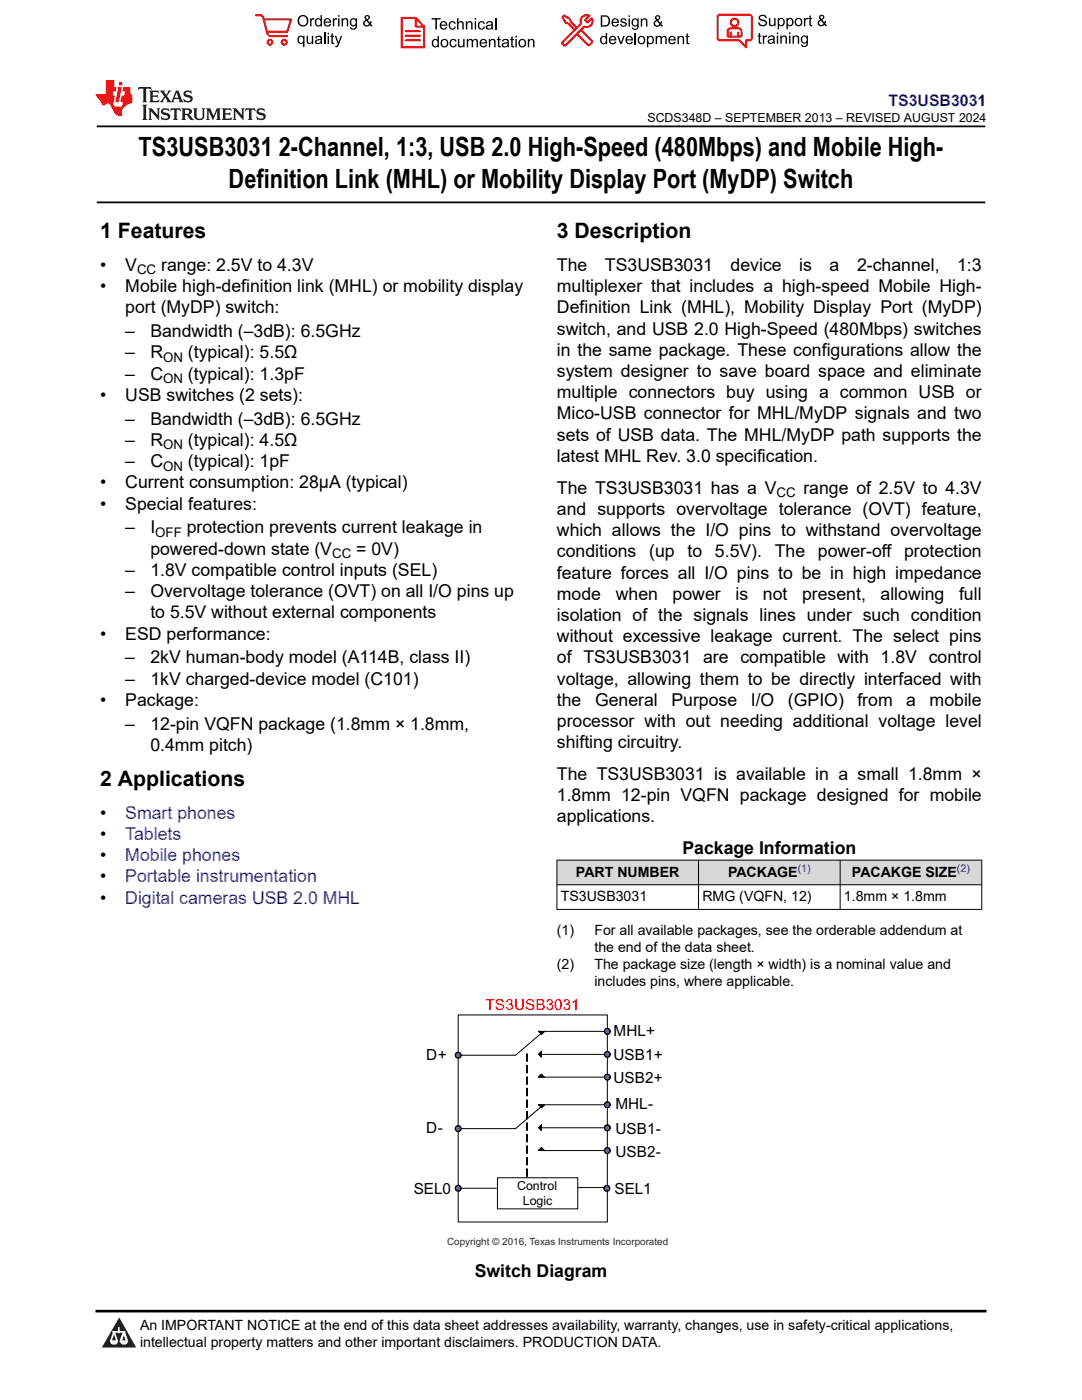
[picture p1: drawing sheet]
<svg xmlns="http://www.w3.org/2000/svg" width="216mm" height="279mm" viewBox="0 0 216 279" stroke-linecap="round" stroke-linejoin="round" font-family="sans-serif">
<path d="M19.3 25.2h177.3M19.3 40.4h177.3" fill="none" stroke="#000" stroke-width=".35"/>
<g fill="#d8d8d8">
<path d="M111.1 171.7h84.8v4.9h-84.8z" fill-rule="evenodd"/>
<path d="M111.2 171.7h28.1v4.8h-28.1z" fill-rule="evenodd"/>
<path d="M139.4 171.7h28.2v4.8h-28.2z" fill-rule="evenodd"/>
<path d="M167.7 171.7h28.1v4.8h-28.1z" fill-rule="evenodd"/>
</g>
<path d="M111.1 171.7h84.9M111.1 176.6h84.9M111.1 171.6v10M139.4 171.6v10M167.6 171.6v10M195.9 171.6v10M111.1 181.5h84.9M91.4 202.6h29.8v41.3h-29.8zM107.5 205.8h13.7M107.5 210.4h13.7M107.9 206.3l-5 4.3h-11.5" fill="none" stroke="#000" stroke-width=".2"/>
<path d="M99.3 235h16v6.3h-16z" fill-rule="evenodd" fill="#fff"/>
<g fill="none" stroke="#000" stroke-width=".2">
<path d="M105.1 219.5l.2 .1-.1 1.4zM105.1 217.2l.2 .1-.1 1.4zM105.1 214.9l.2 .1-.1 1.4zM105.1 212.6l.2 .1-.1 1.4zM105.1 210.3l.2 .1-.1 1.4zM107.5 205.8l1.1 .1-.5 .6zM108.1 209.8l-.1 1.2-.6-.6zM91.4 237.1h7.6M99.3 235h16v6.3h-16zM105.1 233.3l.2 .1-.1 1.4zM105.1 231l.2 .1-.1 1.4zM105.1 228.7l.2 .1-.1 1.4z"/>
<path d="M105.1 226.4l.2 .1-.1 1.4zM105.1 224.1l.2 .1-.1 1.4zM105.1 221.8l.2 .1-.1 1.4zM115.3 237h6.1"/>
</g>
<g fill="#000">
<path d="M108.1 209.8l-.1 1.2-.6-.6zM107.5 205.8l1.1 .1-.5 .6z"/>
<path d="M105.1 233.3l.2 .1-.1 1.4zM105.1 231l.2 .1-.1 1.4zM105.1 228.7l.2 .1-.1 1.4zM105.1 226.4l.2 .1-.1 1.4zM105.1 224.1l.2 .1-.1 1.4zM105.1 221.8l.2 .1-.1 1.4zM105.1 219.5l.2 .1-.1 1.4zM105.1 217.2l.2 .1-.1 1.4zM105.1 214.9l.2 .1-.1 1.4zM105.1 212.6l.2 .1-.1 1.4zM105.1 210.3l.2 .1-.1 1.4z" fill-rule="evenodd"/>
</g>
<circle cx="91.4" cy="210.6" r=".57" fill="#00afef"/>
<circle cx="91.4" cy="210.6" r=".57" fill="none" stroke="#000" stroke-width=".2"/>
<circle cx="121.2" cy="205.8" r=".57" fill="#00afef"/>
<circle cx="121.2" cy="205.8" r=".57" fill="none" stroke="#000" stroke-width=".2"/>
<circle cx="121.2" cy="210.4" r=".57" fill="#00afef"/>
<circle cx="121.2" cy="210.4" r=".57" fill="none" stroke="#000" stroke-width=".2"/>
<circle cx="91.4" cy="237.1" r=".57" fill="#00afef"/>
<circle cx="91.4" cy="237.1" r=".57" fill="none" stroke="#000" stroke-width=".2"/>
<circle cx="121.1" cy="237.2" r=".57" fill="#00afef"/>
<g fill="none" stroke="#000" stroke-width=".2">
<path d="M107.5 215h13.7M108 214.3l.6 .7-1.1-.1z"/>
<circle cx="121.1" cy="237.2" r=".57"/>
</g>
<path d="M108 214.3l.6 .7-1.1-.1z" fill="#000"/>
<circle cx="121.2" cy="215" r=".57" fill="#00afef"/>
<g fill="none" stroke="#000" stroke-width=".2">
<path d="M107.5 220.5h1.1l-.5 .6zM107.5 220.5h13.7M107.5 225.1h13.7M107.9 220.9l-5 4.3h-11.5M108.1 224.4l-.1 1.2-.6-.6z"/>
<circle cx="121.2" cy="215" r=".57"/>
</g>
<path d="M108.1 224.4l-.1 1.2-.6-.6zM107.5 220.5h1.1l-.5 .6z" fill="#000"/>
<circle cx="91.4" cy="225.2" r=".57" fill="#00afef"/>
<circle cx="91.4" cy="225.2" r=".57" fill="none" stroke="#000" stroke-width=".2"/>
<circle cx="121.2" cy="220.5" r=".57" fill="#00afef"/>
<circle cx="121.2" cy="220.5" r=".57" fill="none" stroke="#000" stroke-width=".2"/>
<circle cx="121.2" cy="225.1" r=".57" fill="#00afef"/>
<g fill="none" stroke="#000" stroke-width=".2">
<path d="M107.5 229.6h13.7M108 229l.6 .6h-1.1z"/>
<circle cx="121.2" cy="225.1" r=".57"/>
</g>
<path d="M108 229l.6 .6h-1.1z" fill="#000"/>
<circle cx="121.2" cy="229.6" r=".57" fill="#00afef"/>
<circle cx="121.2" cy="229.6" r=".57" fill="none" stroke="#000" stroke-width=".2"/>
<path d="M0 0h215.9v23.8h-215.9z" fill-rule="evenodd" fill="#fff"/>
<path d="M27.7 17.4l-.2 .6 .5-.3h.6v.1v2.2l-.2 .4h1l-.2-.4v-2.2v-.1h.5l.5 .3-.1-.6zM29.8 18.1l.2 .4v1.5l-.2 .4h1.9l.1-.6a1.08 1.08 0 0 1-1.3 .2v-.7h.6l.4 .2v-.6l-.4 .2h-.6v-.6l.2-.1a1 1 0 0 1 1 .2l-.1-.5zM31.8 18.1l1 1.1-1 1.2h.9l-.2-.2 .4-.7 .5 .7-.2 .2h1.6l-.2-.2 .1-.4h1l.1 .4-.1 .2h.9l-.2-.3-.8-2h-.5l-1 2.2-.8-1.1 .9-1.1h-.8l.2 .2-.5 .7-.3-.7 .1-.2zM35.2 18.5l.4 1h-.8zM36.8 18.2a.65 .65 0 0 0-.2 .7 .65 .65 0 0 0 .6 .5l.7 .2 .1 .2a.79 .79 0 0 1-.7 .4 .79 .79 0 0 1-.7-.5l.1 .7 .2-.1a.93 .93 0 0 0 1.1 .1 .93 .93 0 0 0 .4-1 1.46 1.46 0 0 0-1.2-.6l-.1-.3a1.09 1.09 0 0 1 1.2 .2l-.2-.6-.1 .1-.6-.2zM28.4 20.9l.2 .4v2.3l-.2 .3h1l-.2-.3v-2.3l.2-.4zM29.6 21.6l.2 .4v1.6l-.2 .3h.8l-.3-.3v-1.4l1.7 1.8v-2l.2-.4h-.8l.2 .2 .1 1.1-1.2-1.3zM32.3 21.8a.65 .65 0 0 0-.2 .7 .65 .65 0 0 0 .7 .4l.6 .2 .1 .2a.79 .79 0 0 1-.7 .4 .79 .79 0 0 1-.7-.5l.1 .7 .2-.1a.93 .93 0 0 0 1.1 .1 .93 .93 0 0 0 .4-.9 1.46 1.46 0 0 0-1.2-.6l-.1-.4a1.09 1.09 0 0 1 1.2 .2l-.2-.6-.1 .1-.6-.1zM34.1 21.6l-.1 .7a.63 .63 0 0 1 .7-.4l.1 1.7-.3 .3h1l-.2-.3v-1.7a.66 .66 0 0 1 .8 .4l-.1-.7zM36.2 21.6l.2 .4v1.6l-.2 .3h.9l-.2-.2v-.7h.5l.1 .2a.79 .79 0 0 0 1.2 .6l-1-.9a.61 .61 0 0 0 .6-.6 .61 .61 0 0 0-.5-.6zM36.9 21.9h.2a.47 .47 0 0 1 .5 .1 .47 .47 0 0 1 .1 .5l-.2 .2h-.6zM38.5 21.6l.2 .2a2.27 2.27 0 0 0 .4 2 1.04 1.04 0 0 0 1.7-.7v-1.3l.2-.2h-.8l.2 .4v1.1a.6 .6 0 0 1-.6 .6 .6 .6 0 0 1-.6-.6v-1.1l.3-.4zM41.1 21.6l.2 .4v1.6l-.2 .3h.7l-.2-.3v-1.5l.9 1.9 .8-1.9v1.5l-.2 .3h1l-.3-.3v-1.6l.3-.4h-.8l-.7 1.5-.7-1.5zM44.3 21.6l.2 .4v1.6l-.2 .3h1.9l.1-.5a1.09 1.09 0 0 1-1.3 .1v-.6h.6l.4 .1v-.6l-.4 .2h-.6v-.6l.2-.1a1.01 1.01 0 0 1 1 .3l-.1-.6zM46.4 21.6l.3 .4v1.6l-.3 .3h.8l-.2-.3v-1.4l1.6 1.8v-2l.2-.4h-.7l.2 .2v1.1l-1.2-1.3zM49 21.6l-.1 .7a.63 .63 0 0 1 .8-.4v1.7l-.3 .3h1l-.2-.3v-1.7a.66 .66 0 0 1 .8 .4l-.1-.7zM51.4 21.8a.65 .65 0 0 0-.2 .7 .65 .65 0 0 0 .6 .4l.6 .2 .2 .2a.79 .79 0 0 1-.8 .4 .79 .79 0 0 1-.6-.5l.1 .7 .2-.1a.93 .93 0 0 0 1 .1 .93 .93 0 0 0 .5-.9 1.46 1.46 0 0 0-1.3-.6l-.1-.4a1.09 1.09 0 0 1 1.3 .2l-.2-.6-.2 .1-.5-.1z" fill="#231f20"/>
<path d="M21.1 16v2.8h-2.1l.1 .3 .9 1a.95 .95 0 0 0 .9 .9 .59 .59 0 0 1 .6-.4 .59 .59 0 0 1 .5 .4l.4 .8a1.59 1.59 0 0 0 2.1 1.3 1.61 1.61 0 0 1 1-2.2l1-.4-.1-1.5a1.59 1.59 0 0 1-.4-1.6h-1.4l-.2 .9h.5l-.1 .8h-.5l-.2 1v.2l.4 .1-.2 .9h-.6a.73 .73 0 0 1-1.1-.7l.3-1.5h-.5l.2-.8h.5l.2-.9h-.5v-1.4zM23.6 17.4l-.6 3h.7l.6-3zM23.8 16.4l-.1 .7h.7l.1-.7z" fill="#ed1c24"/>
<g fill="#000">
<path d="M59.4 4.2a1.12 1.12 0 0 1 2.2 0 1.12 1.12 0 0 1-2.2 0zM59.9 3.5a.89 .89 0 0 0-.1 1.1 .89 .89 0 0 0 1.1 .4 .88 .88 0 0 0 .3-1.3 .88 .88 0 0 0-1.3-.2z" fill-rule="evenodd"/>
<path d="M59.5 7.3l.5-.2 .5 .3v-.3h.3v2.3h-.3v-.8a.74 .74 0 0 1-1 0 .74 .74 0 0 1-.1-1zM59.8 7.5a.57 .57 0 0 0-.2 .7 .57 .57 0 0 0 .8 .2 .57 .57 0 0 0 .1-.7 .57 .57 0 0 0-.7-.2z" fill-rule="evenodd"/>
<path d="M61.9 3.6h.2v.3l.2-.2 .3-.1 .2 .1-.1 .3a.36 .36 0 0 0-.5 0 .36 .36 0 0 0 0 .4v.9h-.3z" fill-rule="evenodd"/>
<path d="M61.2 7.1h.3v.9a.41 .41 0 0 0 .4 .6 .41 .41 0 0 0 .3-.6v-.9h.3v1.7h-.2v-.3a.58 .58 0 0 1-.7 .3 .58 .58 0 0 1-.4-.6z" fill-rule="evenodd"/>
<path d="M63 3.8l.5-.2 .5 .2v-.8h.2v2.3h-.2v-.2a.75 .75 0 0 1-1-.1 .75 .75 0 0 1-.1-1zM63.2 4a.57 .57 0 0 0-.1 .7 .57 .57 0 0 0 .8 .2 .57 .57 0 0 0 .1-.7 .57 .57 0 0 0-.8-.2z" fill-rule="evenodd"/>
<path d="M63 7.3a.74 .74 0 0 1 1-.1 .74 .74 0 0 1 .3 .9v.7h-.3v-.2a.57 .57 0 0 1-.8 .2 .57 .57 0 0 1-.2-.8l1-.3a.41 .41 0 0 0-.4-.4 .41 .41 0 0 0-.4 .4l-.3-.1zM63.2 8.2a.35 .35 0 0 0 .2 .5 .35 .35 0 0 0 .5-.3l.1-.4z" fill-rule="evenodd"/>
<path d="M65.4 6.5h.3v.3h-.3zM65.4 7.1h.3v1.7h-.3z" fill-rule="evenodd"/>
<path d="M64.8 3.8a.76 .76 0 0 1 .9-.1 .76 .76 0 0 1 .4 .8h-1.2a.47 .47 0 0 0 .3 .6 .47 .47 0 0 0 .6-.4l.3 .1a.82 .82 0 0 1-1.3 .3 .82 .82 0 0 1 0-1.3zM65 4l-.1 .3h.9l-.3-.4z" fill-rule="evenodd"/>
<path d="M66.4 3.6h.3v.3l.1-.2 .4-.1 .1 .1-.1 .3a.36 .36 0 0 0-.4 0 .36 .36 0 0 0-.1 .4v.9h-.3z" fill-rule="evenodd"/>
<path d="M66.1 6.7l.3-.1v.5h.3v.3h-.3v.9l.1 .2h.2v.3a.41 .41 0 0 1-.4-.1 .41 .41 0 0 1-.2-.4v-.9h-.2v-.3h.2z" fill-rule="evenodd"/>
<path d="M66.8 7.1h.3l.4 1.4 .5-1.4h.3l-.6 1.7a.57 .57 0 0 1-.8 .6v-.3a.37 .37 0 0 0 .5-.3z" fill-rule="evenodd"/>
<path d="M67.5 3h.2v.3h-.2zM67.5 3.6h.2v1.7h-.2z" fill-rule="evenodd"/>
<path d="M68.2 3.6h.2v.3a.58 .58 0 0 1 .7-.3 .58 .58 0 0 1 .4 .7v1h-.3v-1a.4 .4 0 0 0-.4-.5 .4 .4 0 0 0-.4 .6v.9h-.2z" fill-rule="evenodd"/>
<path d="M70 3.8l.5-.2 .5 .2v-.2h.2v1.5a.71 .71 0 0 1-.5 .8 .71 .71 0 0 1-.8-.5h.2a.46 .46 0 0 0 .6 .3 .46 .46 0 0 0 .3-.6 .78 .78 0 0 1-1.1-.2 .78 .78 0 0 1 .1-1.1zM70.2 4a.53 .53 0 0 0-.1 .8 .53 .53 0 0 0 .8 0 .54 .54 0 0 0 0-.7 .54 .54 0 0 0-.7-.1z" fill-rule="evenodd"/>
<path d="M72.9 3.1a.53 .53 0 0 1 .8 .1 .53 .53 0 0 1-.3 .8l.4 .5 .1-.3 .3 .1-.2 .5 .3 .3-.2 .2-.3-.3a.71 .71 0 0 1-1.2 .1 .71 .71 0 0 1 .4-1.1l-.3-.5zM73 3.5a.3 .3 0 0 0 .6 0 .3 .3 0 0 0-.6 0zM72.9 4.3a.45 .45 0 0 0 0 .7 .45 .45 0 0 0 .7-.2l-.5-.6z" fill-rule="evenodd"/>
<path d="M86.1 3.6h1.8v.3h-.7v2h-.3v-2h-.8z" fill-rule="evenodd"/>
<path d="M86.3 8l.5-.2 .5 .2v-.8h.3v2.2h-.3v-.2a.76 .76 0 0 1-1 0 .76 .76 0 0 1-.1-1zM86.6 8.1a.58 .58 0 0 0-.2 .8 .58 .58 0 0 0 .8 .2 .58 .58 0 0 0 .1-.8 .58 .58 0 0 0-.7-.2z" fill-rule="evenodd"/>
<path d="M88.2 7.9a.81 .81 0 0 1 1.1 .2 .81 .81 0 0 1-.2 1.1 .81 .81 0 0 1-1.1-.1l-.1-.8zM88.3 8.1a.57 .57 0 0 0 0 .9 .57 .57 0 0 0 .8 0 .57 .57 0 0 0 0-.8 .57 .57 0 0 0-.8-.1z" fill-rule="evenodd"/>
<path d="M88 4.4a.77 .77 0 0 1 .9-.1 .77 .77 0 0 1 .4 .8h-1.3a.48 .48 0 0 0 .4 .6 .48 .48 0 0 0 .6-.3h.3a.83 .83 0 0 1-1.3 .4 .83 .83 0 0 1 0-1.4zM88.2 4.6l-.2 .3h1l-.3-.4z" fill-rule="evenodd"/>
<path d="M89.7 4.4a.7 .7 0 0 1 1.2 .3l-.2 .1a.45 .45 0 0 0-.6-.3 .45 .45 0 0 0-.3 .6 .45 .45 0 0 0 .3 .6 .45 .45 0 0 0 .6-.4h.3a.76 .76 0 0 1-1.1 .6 .76 .76 0 0 1-.3-1.1z" fill-rule="evenodd"/>
<path d="M89.9 8a.7 .7 0 0 1 1.2 .3h-.3a.45 .45 0 0 0-.5-.3 .45 .45 0 0 0-.3 .6 .45 .45 0 0 0 .3 .6 .45 .45 0 0 0 .6-.4l.2 .1a.76 .76 0 0 1-1 .5 .76 .76 0 0 1-.4-1.1z" fill-rule="evenodd"/>
<path d="M91.2 3.6h.3v.8a.59 .59 0 0 1 .7-.2 .59 .59 0 0 1 .3 .7v1h-.2v-1a.4 .4 0 0 0-.5-.4 .4 .4 0 0 0-.3 .5v.9h-.3z" fill-rule="evenodd"/>
<path d="M91.4 7.8h.2v.9a.41 .41 0 0 0 .5 .5 .41 .41 0 0 0 .3-.5v-.9h.3v1.6h-.3v-.2a.58 .58 0 0 1-.7 .3 .58 .58 0 0 1-.3-.7z" fill-rule="evenodd"/>
<path d="M93 4.2h.2v.3a.59 .59 0 0 1 .7-.3 .59 .59 0 0 1 .4 .7v1h-.3v-1a.41 .41 0 0 0-.4-.5 .41 .41 0 0 0-.4 .6v.9h-.2z" fill-rule="evenodd"/>
<path d="M93.1 7.8h.3v.2a.56 .56 0 0 1 1 0 .54 .54 0 0 1 .6-.2 .54 .54 0 0 1 .4 .5v1.1h-.3v-1a.34 .34 0 0 0-.3-.4 .34 .34 0 0 0-.4 .3v1.1h-.3v-1a.38 .38 0 0 0-.5-.4 .38 .38 0 0 0-.2 .6v.8h-.3z" fill-rule="evenodd"/>
<path d="M94.7 3.6h.3v.3h-.3zM94.7 4.2h.3v1.7h-.3z" fill-rule="evenodd"/>
<path d="M95.5 4.4a.7 .7 0 0 1 1.3 .3l-.3 .1a.45 .45 0 0 0-.6-.3 .45 .45 0 0 0-.3 .6 .45 .45 0 0 0 .3 .6 .45 .45 0 0 0 .6-.4h.3a.76 .76 0 0 1-1.1 .6 .76 .76 0 0 1-.3-1.1z" fill-rule="evenodd"/>
<path d="M95.9 8a.77 .77 0 0 1 .9-.2 .77 .77 0 0 1 .4 .9h-1.2a.48 .48 0 0 0 .3 .5 .48 .48 0 0 0 .6-.3h.3a.83 .83 0 0 1-1.3 .4 .83 .83 0 0 1 0-1.3zM96.1 8.1l-.1 .4h.9l-.2-.5z" fill-rule="evenodd"/>
<path d="M97.5 7.8h.3v.2a.59 .59 0 0 1 .7-.2 .59 .59 0 0 1 .4 .6v1h-.3v-1a.41 .41 0 0 0-.5-.4 .41 .41 0 0 0-.3 .5v.9h-.3z" fill-rule="evenodd"/>
<path d="M97.1 4.4a.74 .74 0 0 1 1-.1 .74 .74 0 0 1 .3 .9v.7h-.3v-.2a.59 .59 0 0 1-.8 .2 .59 .59 0 0 1-.3-.8l1.1-.3a.42 .42 0 0 0-.4-.4 .42 .42 0 0 0-.5 .4l-.2-.1zM97.3 5.3a.36 .36 0 0 0 .2 .5 .36 .36 0 0 0 .5-.2l.1-.5z" fill-rule="evenodd"/>
<path d="M99.4 7.4l.2-.2v.6h.3v.2h-.3v1l.1 .2h.2l.1 .2a.41 .41 0 0 1-.5 0 .41 .41 0 0 1-.1-.4v-1h-.2v-.2h.2z" fill-rule="evenodd"/>
<path d="M100.3 8a.74 .74 0 0 1 .9-.2 .74 .74 0 0 1 .3 .9l.1 .7h-.3v-.2a.59 .59 0 0 1-.8 .3 .59 .59 0 0 1-.3-.8l1-.3a.42 .42 0 0 0-.3-.4 .42 .42 0 0 0-.5 .3h-.3zM100.5 8.8a.36 .36 0 0 0 .1 .5 .36 .36 0 0 0 .5-.2l.2-.5z" fill-rule="evenodd"/>
<path d="M102 7.4l.3-.2v.6h.3v.2h-.3v1l.1 .2h.2v.2a.41 .41 0 0 1-.5 0 .41 .41 0 0 1-.1-.4v-1h-.2v-.2h.2z" fill-rule="evenodd"/>
<path d="M102.8 7.2h.3v.3h-.3zM102.8 7.8h.3v1.6h-.3z" fill-rule="evenodd"/>
<path d="M103.7 7.9a.81 .81 0 0 1 1.1 .2 .81 .81 0 0 1-.1 1.1 .81 .81 0 0 1-1.2-.1v-.8zM103.9 8.1a.57 .57 0 0 0-.1 .9 .57 .57 0 0 0 .8 0 .57 .57 0 0 0 0-.8 .57 .57 0 0 0-.7-.1z" fill-rule="evenodd"/>
<path d="M105.3 7.8h.3v.2a.59 .59 0 0 1 .7-.2 .59 .59 0 0 1 .4 .6v1h-.3v-1a.41 .41 0 0 0-.5-.4 .41 .41 0 0 0-.3 .5v.9h-.3z" fill-rule="evenodd"/>
<path d="M119.9 3.1h.7a1.12 1.12 0 0 1 1.1 1.1 1.12 1.12 0 0 1-1 1.1h-.8zM120.2 3.3v1.7h.4a.86 .86 0 0 0 .8-.8 .86 .86 0 0 0-.8-.9z" fill-rule="evenodd"/>
<path d="M119.9 7.4l.5-.3 .5 .3v-.8h.2v2.2h-.2v-.2a.75 .75 0 0 1-1 0 .75 .75 0 0 1-.1-1zM120.1 7.5a.57 .57 0 0 0-.1 .8 .57 .57 0 0 0 .8 .2 .57 .57 0 0 0 .1-.8 .57 .57 0 0 0-.8-.2z" fill-rule="evenodd"/>
<path d="M121.7 7.4a.76 .76 0 0 1 .9-.2 .76 .76 0 0 1 .4 .9h-1.2a.47 .47 0 0 0 .3 .5 .47 .47 0 0 0 .6-.3h.3a.82 .82 0 0 1-1.3 .4 .82 .82 0 0 1 0-1.3zM121.9 7.5l-.1 .3h.9l-.3-.4z" fill-rule="evenodd"/>
<path d="M122.2 3.9a.76 .76 0 0 1 .9-.2 .76 .76 0 0 1 .4 .9h-1.2a.47 .47 0 0 0 .4 .5 .47 .47 0 0 0 .5-.3h.3a.82 .82 0 0 1-1.3 .4 .82 .82 0 0 1 0-1.3zM122.5 4l-.2 .3h.9l-.2-.4z" fill-rule="evenodd"/>
<path d="M123.9 3.8a.71 .71 0 0 1 1.1 .3h-.2a.32 .32 0 0 0-.4-.3 .32 .32 0 0 0-.3 .4h.1a.75 .75 0 0 1 .9 .8 .72 .72 0 0 1-.7 .3 .72 .72 0 0 1-.7-.5h.3a.36 .36 0 0 0 .4 .4 .36 .36 0 0 0 .3-.5 .8 .8 0 0 1-.9-.7z" fill-rule="evenodd"/>
<path d="M123.2 7.2h.3l.4 1.3 .5-1.3h.3l-.7 1.6h-.2z" fill-rule="evenodd"/>
<path d="M125.4 3.1h.3v.3h-.3zM125.4 3.7h.3v1.6h-.3z" fill-rule="evenodd"/>
<path d="M125 7.4a.76 .76 0 0 1 .9-.2 .76 .76 0 0 1 .4 .9h-1.2a.47 .47 0 0 0 .3 .5 .47 .47 0 0 0 .6-.3h.3a.82 .82 0 0 1-1.3 .4 .82 .82 0 0 1 0-1.3zM125.2 7.5l-.1 .3h.9l-.2-.4z" fill-rule="evenodd"/>
<path d="M126.2 3.9l.5-.3 .5 .3v-.2h.2v1.4a.71 .71 0 0 1-.5 .8 .71 .71 0 0 1-.8-.5l.2 .1a.46 .46 0 0 0 .6 .2 .46 .46 0 0 0 .3-.6 .78 .78 0 0 1-1.1-.1 .78 .78 0 0 1 .1-1.1zM126.4 4a.53 .53 0 0 0-.1 .8 .53 .53 0 0 0 .8 0 .54 .54 0 0 0 0-.7 .54 .54 0 0 0-.7-.1z" fill-rule="evenodd"/>
<path d="M127.5 7.3a.8 .8 0 0 1 1.1 .2 .8 .8 0 0 1-.1 1.1 .8 .8 0 0 1-1.2-.1v-.8zM127.7 7.5a.56 .56 0 0 0-.1 .9 .56 .56 0 0 0 .8-.1 .56 .56 0 0 0 0-.7 .56 .56 0 0 0-.7-.1z" fill-rule="evenodd"/>
<path d="M127.9 3.7h.2v.2a.58 .58 0 0 1 .7-.2 .58 .58 0 0 1 .4 .6v1h-.3v-1a.4 .4 0 0 0-.4-.4 .4 .4 0 0 0-.4 .5v.9h-.2z" fill-rule="evenodd"/>
<path d="M129.1 7.2h.2v.2a.72 .72 0 0 1 1-.1 .72 .72 0 0 1 .2 1 .64 .64 0 0 1-.5 .5 .64 .64 0 0 1-.6-.2v.8h-.3zM129.5 7.5a.56 .56 0 0 0-.2 .8 .56 .56 0 0 0 .8 .2 .56 .56 0 0 0 .1-.8 .56 .56 0 0 0-.7-.2z" fill-rule="evenodd"/>
<path d="M130.8 7.2h.3v.2a.55 .55 0 0 1 .9 0 .53 .53 0 0 1 .6-.3 .53 .53 0 0 1 .4 .6v1.1h-.2v-1a.34 .34 0 0 0-.3-.4 .34 .34 0 0 0-.4 .3v1.1h-.3v-1a.37 .37 0 0 0-.5-.4 .37 .37 0 0 0-.2 .6v.8h-.3z" fill-rule="evenodd"/>
<path d="M130.8 3.2a.53 .53 0 0 1 .9 .1 .53 .53 0 0 1-.4 .8l.4 .5 .2-.4 .2 .1-.2 .5 .4 .3-.2 .3-.3-.4a.71 .71 0 0 1-1.2 .1 .71 .71 0 0 1 .3-1.1l-.2-.5zM130.9 3.6a.3 .3 0 0 0 .6 0 .3 .3 0 0 0-.6 0zM130.9 4.3a.45 .45 0 0 0 0 .7 .45 .45 0 0 0 .7-.2l-.5-.6z" fill-rule="evenodd"/>
<path d="M133.6 7.4a.76 .76 0 0 1 .9-.2 .76 .76 0 0 1 .3 .9h-1.2a.47 .47 0 0 0 .4 .5 .47 .47 0 0 0 .6-.3h.2a.82 .82 0 0 1-1.2 .4 .82 .82 0 0 1 0-1.3zM133.8 7.5l-.2 .3h1l-.3-.4z" fill-rule="evenodd"/>
<path d="M135.2 7.2h.2v.2a.58 .58 0 0 1 .7-.2 .58 .58 0 0 1 .4 .6v1h-.3v-1a.4 .4 0 0 0-.4-.4 .4 .4 0 0 0-.3 .5v.9h-.3z" fill-rule="evenodd"/>
<path d="M137 6.8l.3-.2v.6h.2v.2h-.2v1v.2h.2l.1 .2a.41 .41 0 0 1-.5 0 .41 .41 0 0 1-.1-.5v-.9h-.2v-.2h.2z" fill-rule="evenodd"/>
<path d="M151.6 3.1a.88 .88 0 0 1 1.4 .5h-.3a.49 .49 0 0 0-.5-.5 .49 .49 0 0 0-.5 .6l.1 .1a1.06 1.06 0 0 1 1.2 1 .95 .95 0 0 1-.9 .4 .95 .95 0 0 1-.8-.7h.3a.58 .58 0 0 0 .6 .5 .58 .58 0 0 0 .5-.6l-.2-.1a.95 .95 0 0 1-1.1-.9z" fill-rule="evenodd"/>
<path d="M151.4 6.7l.3-.2v.6h.2v.2h-.2v1v.2h.2l.1 .2a.41 .41 0 0 1-.5 0 .41 .41 0 0 1-.1-.5v-.9h-.2v-.2h.2z" fill-rule="evenodd"/>
<path d="M152.2 7.1h.3v.2l.1-.2h.4h.1l-.1 .3a.36 .36 0 0 0-.4 0 .36 .36 0 0 0-.1 .5v.8h-.3z" fill-rule="evenodd"/>
<path d="M153.3 7.3a.74 .74 0 0 1 1-.2 .74 .74 0 0 1 .3 .9l.1 .7h-.3l-.1-.2a.57 .57 0 0 1-.8 .3 .57 .57 0 0 1-.1-.9l.9-.2a.41 .41 0 0 0-.4-.4 .41 .41 0 0 0-.4 .3h-.3zM153.5 8.1a.35 .35 0 0 0 .2 .5 .35 .35 0 0 0 .5-.2l.1-.5z" fill-rule="evenodd"/>
<path d="M153.4 3.6h.3v.9a.41 .41 0 0 0 .4 .5 .41 .41 0 0 0 .4-.5v-.9h.2v1.6h-.2v-.2a.58 .58 0 0 1-.7 .2 .58 .58 0 0 1-.4-.6z" fill-rule="evenodd"/>
<path d="M155 6.5h.3v.3h-.3zM155 7.1h.3v1.6h-.3z" fill-rule="evenodd"/>
<path d="M155.2 3.6h.2v.2a.72 .72 0 0 1 1-.1 .72 .72 0 0 1 .2 1 .64 .64 0 0 1-.5 .5 .64 .64 0 0 1-.6-.2v.8h-.3zM155.6 3.9a.56 .56 0 0 0-.2 .8 .56 .56 0 0 0 .8 .2 .56 .56 0 0 0 .1-.8 .56 .56 0 0 0-.7-.2z" fill-rule="evenodd"/>
<path d="M155.7 7.1h.3v.2a.58 .58 0 0 1 .7-.2 .58 .58 0 0 1 .3 .6v1h-.3v-1a.4 .4 0 0 0-.4-.4 .4 .4 0 0 0-.3 .5v.9h-.3z" fill-rule="evenodd"/>
<path d="M156.9 3.6h.3v.2a.72 .72 0 0 1 .9-.1 .72 .72 0 0 1 .2 1 .64 .64 0 0 1-.4 .5 .64 .64 0 0 1-.7-.2v.8h-.3zM157.3 3.9a.56 .56 0 0 0-.1 .8 .56 .56 0 0 0 .7 .2 .56 .56 0 0 0 .2-.8 .56 .56 0 0 0-.8-.2z" fill-rule="evenodd"/>
<path d="M157.4 6.5h.3v.3h-.3zM157.4 7.1h.3v1.6h-.3z" fill-rule="evenodd"/>
<path d="M158.1 7.1h.3v.2a.58 .58 0 0 1 .7-.2 .58 .58 0 0 1 .4 .6v1h-.3v-1a.4 .4 0 0 0-.5-.4 .4 .4 0 0 0-.3 .5v.9h-.3z" fill-rule="evenodd"/>
<path d="M158.8 3.7a.8 .8 0 0 1 1.1 .2 .8 .8 0 0 1-.1 1.1 .8 .8 0 0 1-1.1-.1l-.1-.8zM159 3.9a.56 .56 0 0 0-.1 .9 .56 .56 0 0 0 .9 0 .56 .56 0 0 0-.1-.8 .56 .56 0 0 0-.7-.1z" fill-rule="evenodd"/>
<path d="M160 7.3l.5-.2 .5 .2v-.2h.2v1.4a.71 .71 0 0 1-.5 .9 .71 .71 0 0 1-.9-.5h.3a.46 .46 0 0 0 .6 .2 .46 .46 0 0 0 .2-.6 .78 .78 0 0 1-1-.1 .78 .78 0 0 1 .1-1.1zM160.2 7.4a.53 .53 0 0 0-.1 .8 .53 .53 0 0 0 .8 0 .54 .54 0 0 0 0-.7 .54 .54 0 0 0-.7-.1z" fill-rule="evenodd"/>
<path d="M160.4 3.6h.3v.2l.1-.2h.4h.1l-.1 .3a.36 .36 0 0 0-.4 0 .36 .36 0 0 0-.1 .5v.8h-.3z" fill-rule="evenodd"/>
<path d="M161.5 3.2l.3-.2v.6h.3v.2h-.3v1v.2h.3v.2a.41 .41 0 0 1-.5 0 .41 .41 0 0 1-.1-.5v-.9h-.2v-.2h.2z" fill-rule="evenodd"/>
<path d="M163.6 3.1a.53 .53 0 0 1 .8 .1 .53 .53 0 0 1-.3 .8l.4 .5 .1-.3h.3l-.2 .5 .3 .3-.2 .3-.3-.3a.71 .71 0 0 1-1.2 .1 .71 .71 0 0 1 .4-1.2l-.3-.5zM163.7 3.5a.3 .3 0 0 0 .5 0 .3 .3 0 0 0-.5 0zM163.6 4.2a.45 .45 0 0 0 0 .8 .45 .45 0 0 0 .7-.3l-.5-.6z" fill-rule="evenodd"/>
</g>
<path d="M64.8 6.5v2.3M98.9 3.6v2.3M126.8 6.6v2.2" fill="none" stroke="#000" stroke-width=".28"/>
<g fill="none" stroke="#de0000" stroke-width=".42">
<path d="M51.1 3l1 .1a1.4 1.4 0 0 1 .6 1.2l.7 2.5a.95 .95 0 0 0 1.1 .4h2.8M52.7 3.9h5.4l-.8 2.4h-4M80.1 3.6h2.8v1.7h1.7v4.2h-4.5zM81 7.1h2.8M81 6.2h2.8M81 8.1h2.8M82.9 3.6l1.7 1.7M115.1 5.5l-1.3-1.2-.1-.5-1.2-.7-.3 .3 .7 1.1 .5 .2 1.3 1.3M115.9 6l2.2 2.2v.3l-.5 .5h-.3l-2.2-2.2zM115.9 6l.7-.7a1.19 1.19 0 0 0 1.3-.3 1.19 1.19 0 0 0 .2-1.4l-.9 .9-.4-.5 .8-.8a1.19 1.19 0 0 0-1.4 .1 1.19 1.19 0 0 0-.2 1.4l-3.8 3.7v.3l.3 .3h.3l2.3-2.2M143.2 3.2l.4-.2h6l.4 .2v4.4l-.2 .4-.9 .1v1.3l-1.4-1.3h-3.9l-.4-.3zM145.4 5.8l.4-.1h1.6a.61 .61 0 0 1 .6 .6v1h-2.8v-1z"/>
<path d="M145.8 6.5v.8M147.3 6.5v.8"/>
<circle cx="53.9" cy="8.4" r=".49"/>
<circle cx="56.7" cy="8.4" r=".49"/>
<circle cx="146.6" cy="4.5" r=".75"/>
</g>
<path d="M0 261.4h215.9v18h-215.9z" fill-rule="evenodd" fill="#fff"/>
<path d="M23.8 262.9l3.4 6h-6.9z" fill="#231f20"/>
<path d="M22.1 267.7h1.3l-.4 .5h-.3a.55 .55 0 0 1-.6-.5z" fill-rule="evenodd" fill="#fff"/>
<path d="M22.1 267.7h1.3l-.4 .5h-.3a.55 .55 0 0 1-.6-.5z" fill="none" stroke="#231f20" stroke-width=".34"/>
<path d="M22.1 267.7h1.3l-.4 .5h-.5zM22.6 265.8h.1M22.6 265.8h2.3zM23.7 265.9h.1M23.7 264.9v1zM24 267.7h.1" fill="none" stroke="#fff" stroke-width=".34"/>
<path d="M24.7 265.8l-.7 1.9z" fill="#fff"/>
<path d="M24.7 265.8l-.7 1.9z" fill="none" stroke="#fff" stroke-width=".34"/>
<path d="M24.7 265.8l.7 1.9z" fill="#fff"/>
<path d="M22.8 265.8l-.7 1.9zM22.8 265.8l.6 1.9zM24.7 265.8l.7 1.9zM25.3 267.7h.1" fill="none" stroke="#fff" stroke-width=".34"/>
<path d="M24.1 267.7h1.3a.65 .65 0 0 1-.6 .5 .65 .65 0 0 1-.7-.5z" fill-rule="evenodd" fill="#fff"/>
<path d="M24.1 267.7h1.3a.65 .65 0 0 1-.6 .5 .65 .65 0 0 1-.7-.5z" fill="none" stroke="#231f20" stroke-width=".34"/>
<path d="M24 267.7h.1M24.1 267.7h1.3l-.4 .5h-.5z" fill="none" stroke="#fff" stroke-width=".34"/>
<path d="M19 261.7h177.8" fill="none" stroke="#000" stroke-width=".53"/>
<g font-size="5.3">
<text x="27.7" y="31.2">TS3USB3031</text>
<text x="55.6" y="31.2">2-Channel, 1:3, USB 2.0 High-Speed (480Mbps) and Mobile High-</text>
<text x="45.6" y="37.5">Definition Link (MHL) or Mobility Display Port (MyDP) Switch</text>
</g>
<g font-size="4.2">
<text x="20" y="47.5">1 Features</text>
<text x="111.1" y="47.5">3 Description</text>
<text x="20" y="156.8">2 Applications</text>
</g>
<g font-size="3.5">
<text x="20" y="54.1">•</text>
<text x="20" y="58.3">•</text>
<text x="25" y="54.1">V</text>
<text x="25" y="58.3">Mobile high-definition link (MHL) or mobility display</text>
<text x="32.2" y="54.1">range: 2.5V to 4.3V</text>
<text x="111.1" y="58.3">multiplexer that includes a high-speed Mobile High-</text>
<text x="111.1" y="54.1">The</text>
<text x="120.7" y="54.1">TS3USB3031</text>
<text x="145.8" y="54.1">device</text>
<text x="159.5" y="54.1">is</text>
<text x="165.5" y="54.1">a</text>
<text x="171" y="54.1">2-channel,</text>
<text x="191" y="54.1">1:3</text>
<text x="25" y="62.5">port (MyDP) switch:</text>
<text x="111.1" y="62.5">Definition Link (MHL), Mobility Display Port (MyDP)</text>
<text x="25" y="67.3">–</text>
<text x="25" y="71.5">–</text>
<text x="30" y="67.3">Bandwidth (–3dB): 6.5GHz</text>
<text x="30" y="71.5">R</text>
<text x="37.5" y="71.5">(typical): 5.5Ω</text>
<text x="111.1" y="71">in the same package. These configurations allow the</text>
<text x="111.1" y="66.8">switch, and USB 2.0 High-Speed (480Mbps) switches</text>
<text x="25" y="75.8">–</text>
<text x="30" y="75.8">C</text>
<text x="37.5" y="75.8">(typical): 1.3pF</text>
<text x="111.1" y="75.2">system designer to save board space and eliminate</text>
<text x="20" y="80">•</text>
<text x="25" y="80">USB switches (2 sets):</text>
<text x="111.1" y="83.7">Mico-USB connector for MHL/MyDP signals and two</text>
<text x="111.1" y="79.5">multiple connectors buy using a common USB or</text>
<text x="25" y="84.8">–</text>
<text x="25" y="89">–</text>
<text x="30" y="84.8">Bandwidth (–3dB): 6.5GHz</text>
<text x="30" y="89">R</text>
<text x="37.5" y="89">(typical): 4.5Ω</text>
<text x="111.1" y="87.9">sets of USB data. The MHL/MyDP path supports the</text>
<text x="25" y="93.2">–</text>
<text x="30" y="93.2">C</text>
<text x="37.5" y="93.2">(typical): 1pF</text>
<text x="111.1" y="92.2">latest MHL Rev. 3.0 specification.</text>
<text x="20" y="97.5">•</text>
<text x="20" y="101.7">•</text>
<text x="25" y="97.5">Current consumption: 28µA (typical)</text>
<text x="25" y="101.7">Special features:</text>
<text x="111.1" y="98.5">The TS3USB3031 has a V</text>
<text x="160.3" y="98.5">range of 2.5V to 4.3V</text>
<text x="25" y="106.5">–</text>
<text x="30" y="106.5">I</text>
<text x="37.3" y="106.5">protection prevents current leakage in</text>
<text x="111.1" y="102.8">and supports overvoltage tolerance (OVT) feature,</text>
<text x="111.1" y="107">which allows the I/O pins to withstand overvoltage</text>
<text x="30" y="110.7">powered-down state (V</text>
<text x="71.1" y="110.7">= 0V)</text>
<text x="111.1" y="111.2">conditions</text>
<text x="129.5" y="111.2">(up</text>
<text x="137.2" y="111.2">to</text>
<text x="142.7" y="111.2">5.5V).</text>
<text x="154.6" y="111.2">The</text>
<text x="163.2" y="111.2">power-off protection</text>
<text x="25" y="114.9">–</text>
<text x="25" y="119.2">–</text>
<text x="30" y="114.9">1.8V compatible control inputs (SEL)</text>
<text x="30" y="119.2">Overvoltage tolerance (OVT) on all I/O pins up</text>
<text x="111.1" y="119.7">mode</text>
<text x="111.1" y="115.5">feature forces all I/O pins to be in high impedance</text>
<text x="122.9" y="119.7">when</text>
<text x="134.2" y="119.7">power</text>
<text x="146.7" y="119.7">is</text>
<text x="152.2" y="119.7">not</text>
<text x="160" y="119.7">present,</text>
<text x="175.7" y="119.7">allowing</text>
<text x="191.4" y="119.7">full</text>
<text x="30" y="123.4">to 5.5V without external components</text>
<text x="111.1" y="123.9">isolation of the signals lines under such condition</text>
<text x="20" y="127.6">•</text>
<text x="25" y="127.6">ESD performance:</text>
<text x="111.1" y="128.2">without excessive leakage current. The select pins</text>
<text x="25" y="132.4">–</text>
<text x="25" y="136.6">–</text>
<text x="30" y="132.4">2kV human-body model (A114B, class II)</text>
<text x="30" y="136.6">1kV charged-device model (C101)</text>
<text x="111.1" y="136.6">voltage, allowing them to be directly interfaced with</text>
<text x="111.1" y="132.4">of TS3USB3031 are compatible with 1.8V control</text>
<text x="20" y="140.9">•</text>
<text x="25" y="140.9">Package:</text>
<text x="111.1" y="140.9">the</text>
<text x="118.7" y="140.9">General</text>
<text x="134" y="140.9">Purpose</text>
<text x="149.8" y="140.9">I/O</text>
<text x="157.2" y="140.9">(GPIO)</text>
<text x="171.1" y="140.9">from</text>
<text x="180.8" y="140.9">a</text>
<text x="185.5" y="140.9">mobile</text>
<text x="25" y="145.6">–</text>
<text x="30" y="145.6">12-pin VQFN package (1.8mm × 1.8mm,</text>
<text x="30" y="149.9">0.4mm pitch)</text>
<text x="111.1" y="149.3">shifting circuitry.</text>
<text x="111.1" y="145.1">processor with out needing additional voltage level</text>
<text x="111.1" y="155.7">The TS3USB3031 is available in a small 1.8mm ×</text>
<text x="111.1" y="159.9">1.8mm 12-pin VQFN package designed for mobile</text>
<text x="20" y="163.4">•</text>
<text x="20" y="167.6">•</text>
<text x="111.1" y="164.1">applications.</text>
<text x="20" y="171.9">•</text>
<text x="136.2" y="170.5">Package Information</text>
<text x="20" y="176.1">•</text>
<text x="20" y="180.3">•</text>
<text x="94.7" y="254.9">Switch Diagram</text>
</g>
<g font-size="3.5" fill="#00f">
<text x="25" y="163.4">Smart phones</text>
<text x="25" y="167.6">Tablets</text>
<text x="25" y="171.9">Mobile phones</text>
<text x="25" y="176.1">Portable instrumentation</text>
<text x="25" y="180.3">Digital cameras USB 2.0 MHL</text>
</g>
<text font-size="3.2" fill="#00f" x="177.3" y="21.1">TS3USB3031</text>
<text font-size="3.1" fill="#f00" x="96.9" y="201.5">TS3USB3031</text>
<g font-size="3.1">
<text x="122.4" y="206.7">MHL+</text>
<text x="85" y="211.5">D+</text>
<text x="122.4" y="211.6">USB1+</text>
<text x="122.4" y="216.2">USB2+</text>
<text x="122.8" y="221.4">MHL-</text>
<text x="85" y="226.2">D-</text>
<text x="122.8" y="226.4">USB1-</text>
<text x="122.8" y="231">USB2-</text>
<text x="82.6" y="238.2">SEL0</text>
<text x="122.6" y="238.2">SEL1</text>
</g>
<g font-size="2.8">
<text x="111.9" y="179.8">TS3USB3031</text>
<text x="114.9" y="174.9">PART NUMBER</text>
<text x="140.2" y="179.8">RMG (VQFN, 12)</text>
<text x="145.3" y="174.9">PACKAGE</text>
<text x="168.4" y="179.8">1.8mm × 1.8mm</text>
<text x="170" y="174.9">PACAKGE SIZE</text>
<text x="111.1" y="186.6">(1)</text>
<text x="118.6" y="186.6">For all available packages, see the orderable addendum at</text>
<text x="118.6" y="190">the end of the data sheet.</text>
<text x="111.1" y="193.4">(2)</text>
<text x="118.6" y="193.4">The package size (length × width) is a nominal value and</text>
<text x="118.6" y="196.8">includes pins, where applicable.</text>
<text x="27.9" y="265.5">An IMPORTANT NOTICE at the end of this data sheet addresses availability, warranty, changes, use in safety-critical applications,</text>
<text x="27.9" y="268.9">intellectual property matters and other important disclaimers. PRODUCTION DATA.</text>
</g>
<g font-size="2.6">
<text x="27.4" y="54.8">CC</text>
<text x="32.5" y="76.5">ON</text>
<text x="32.5" y="72.2">ON</text>
<text x="32.5" y="89.7">ON</text>
<text x="32.5" y="93.9">ON</text>
<text x="154.9" y="99.2">CC</text>
<text x="31" y="107.2">OFF</text>
<text x="66.3" y="111.4">CC</text>
</g>
<g font-size="2.5">
<text x="129.2" y="24.3">SCDS348D – SEPTEMBER 2013 – REVISED AUGUST 2024</text>
<text x="103.2" y="237.5">Control</text>
<text x="104.3" y="240.5">Logic</text>
</g>
<g font-size="2.1" fill="#00f">
<text x="159.2" y="174">(1)</text>
<text x="191" y="174">(2)</text>
</g>
<text font-size="2" fill="#2b292a" x="89.2" y="248.5">Copyright © 2016, Texas Instruments Incorporated</text>
</svg>
